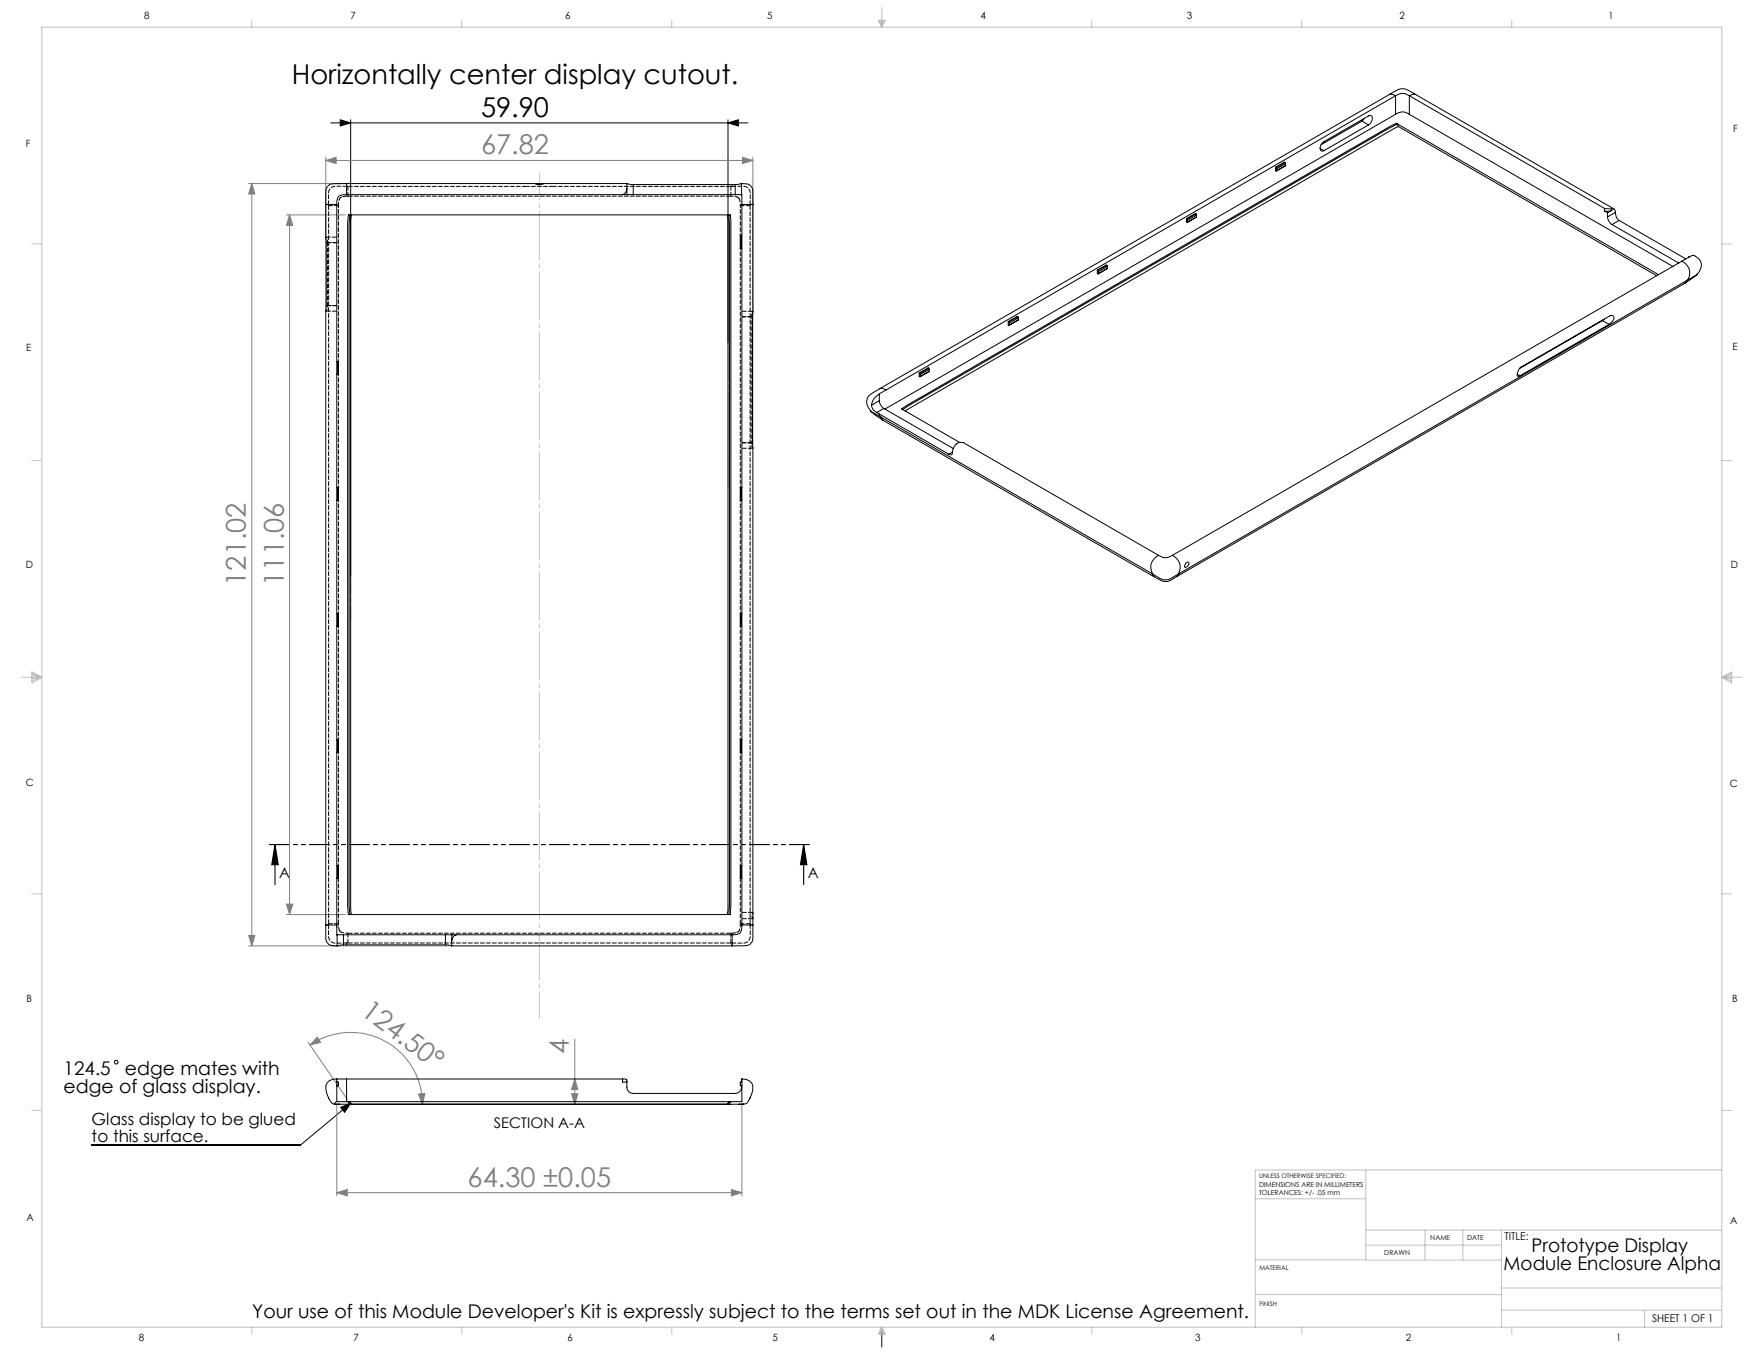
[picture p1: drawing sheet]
<svg xmlns="http://www.w3.org/2000/svg" width="559mm" height="432mm" viewBox="0 0 559 432" stroke-linecap="round" stroke-linejoin="round" font-family="sans-serif">
<g fill="none" stroke="#000" stroke-width=".32">
<path d="M105 39h132.5M108 38l3.3 1-3.3 1zM111.3 38v144.9M231.1 39l3.3-1v2zM231.1 38v70.8M108.2 351.6l3.1-1.3-1.9 2.9zM111.3 350.3l-15.9 13.3h-66.4M280 421.4v6.3"/>
<circle cx="36.9" cy="337.3" r=".58"/>
</g>
<path d="M87.3 268.2l1 6.3h-2zM87.3 268.2v12.7M255.2 268.2l1 6.3h-2.1zM255.2 268.2v12.7" fill="none" stroke="#000" stroke-width=".35"/>
<g fill="none" stroke="#808080" stroke-width=".32">
<path d="M79 58.3h30M79.9 58.3v242M79.9 58.3l1 3.3h-1.9zM103.4 50v47.6M103.4 50.9h135.6M103.4 50.9l3.3-.9v1.9zM235.8 50l3.2 .9-3.2 1zM239 50v91.2M90.9 68.2h18.7M91.9 68.2v222.2M91.9 68.2l1.1 3.3h-2.1zM79 297h1.9l-1 3.3z"/>
<path d="M90.9 290.4h18.7M90.9 287.1h2.1l-1.1 3.3zM79 300.3h63.4M97.9 331l12.4 18M98.4 331.8a22.8 22.8 0 0 1 35.7 18.8M100.8 329.3l1 1.7-3.4 .8zM182.5 330v20.6M106.9 350.8v28.9M132.9 347.3l2-.1-.8 3.4zM181.5 347.3h2l-1 3.3zM182.5 342.6l1 3.3h-2zM235.5 350.8v28.9"/>
<path d="M106.9 378.7h128.6M106.9 378.7l3.3-1v2zM232.2 377.7l3.3 1-3.3 1z"/>
</g>
<path d="M257.2 268.2h-171.9" fill="none" stroke="#000" stroke-width=".35" stroke-dasharray="6.3 1.3 1.3 1.3 1.3 1.3" stroke-dashoffset="-.2"/>
<path d="M111.4 196.9v-13" fill="none" stroke="#c0c0c0" stroke-width=".32" stroke-dasharray="15.2 1.3 1.3 1.3" stroke-dashoffset="10.6"/>
<path d="M231.2 155v-45.2" fill="none" stroke="#c0c0c0" stroke-width=".32" stroke-dasharray="15.2 1.3 1.3 1.3" stroke-dashoffset="4.1"/>
<path d="M171.3 55v268.2" fill="none" stroke="#c0c0c0" stroke-width=".32" stroke-dasharray="15.2 1.3 1.3 1.3" stroke-dashoffset="6.8"/>
<g fill="none" stroke="#c0c0c0" stroke-width=".32">
<path d="M13.3 8.6h533.4v412.8h-533.4zM79.9 6.5v2.1M146.6 6.5v2.1M213.3 6.5v2.1M278.9 6.5h2.2l-1.1 2.1zM279.1 6.5l.9 2.1M279.6 6.5l.4 2.1M280 2.4v6.2M280.3 6.5l-.3 2.1M280.6 6.5l-.6 2.1M346.6 6.5v2.1M413.3 6.5v2.1"/>
<path d="M480 6.5v2.1M10.1 77.4h3.2M546.7 77.4h3.1M10.1 146.2h3.2M546.7 146.2h3.1M6.9 215h6.4M10.1 213.4l3.2 1.6-3.2 1.9zM10.1 213.8l3.2 1.2M10.1 214.4l3.2 .6M13.3 215l-3.2 1.2M13.3 215l-3.2 .5M546.7 215h6.3"/>
<path d="M546.7 215l3.1 .5M546.7 215l3.1 1.2M549.8 213.8l-3.1 1.2 3.1-1.6v3.5l-3.1-1.9M549.8 214.4l-3.1 .6M10.1 283.8h3.2M546.7 283.8h3.1M10.1 352.6h3.2M546.7 352.6h3.1M433.6 371.5v28.6h43M546.7 371.5h-148.2v49.9M398.5 380.6h35.1M398.5 400h35.1"/>
<path d="M433.6 390.6h113.1M433.6 395.3h43.1M452.4 390.6v9.5M464.5 390.6v9.5M476.7 390.6v30.8M398.5 411.1h78.2M476.7 416h70M476.7 408.9h70M522.2 416v5.4M79.9 421.4v2.1M146.6 421.4v2.1M213.3 421.4v2.1"/>
<path d="M280 421.4l1.1 2.2h-2.2zM280 421.4l.6 2.2M280 421.4l-.9 2.2M280 421.4l-.4 2.2M280 421.4l.3 2.2M346.6 421.4v2.1M413.3 421.4v2.1M480 421.4v2.1"/>
</g>
<g fill="#000">
<path d="M108.2 351.6l3.1-1.3-1.9 2.9z"/>
<path d="M108 38l3.3 1-3.3 1zM231.1 39l3.3-1v2z"/>
<path d="M255.2 268.2l1 6.3h-2.1zM87.3 268.2l1 6.3h-2z"/>
</g>
<g fill="#808080">
<path d="M132.9 347.3l2-.1-.8 3.4zM100.8 329.3l1 1.7-3.4 .8z"/>
<path d="M103.4 50.9l3.3-.9v1.9zM235.8 50l3.2 .9-3.2 1z"/>
<path d="M106.9 378.7l3.3-1v2zM232.2 377.7l3.3 1-3.3 1z"/>
<path d="M181.5 347.3h2l-1 3.3zM182.5 342.6l1 3.3h-2z"/>
<path d="M79.9 58.3l1 3.3h-1.9zM79 297h1.9l-1 3.3zM91.9 68.2l1.1 3.3h-2.1zM90.9 287.1h2.1l-1.1 3.3z"/>
</g>
<g fill="none" stroke="#000" stroke-width=".32">
<path d="M432.4 38.5l-12.9 7.4M432.4 38.5l2.1 1.2M433.1 37.6l-.7 .9M434.5 39.7l.8-.8a1.62 1.62 0 0 0 0-2.2l-.8 .1-14.1 8.2a2.02 2.02 0 0 0-.8 2.9l.8-.1M434.5 39.7l-14.1 8.1M441.1 30l1.2-.7a4.5 4.5 0 0 1 6.1 .1l1.1 .6M441.1 30a1.99 1.99 0 0 1 2 .4M441.1 30l-161.8 93.4M443.1 36.3a3.4 3.4 0 0 1 4.4 0M443.1 30.4l1-.5a3.2 3.2 0 0 1 3.4 .5M443.1 36.3l-162.1 93.6M443.1 30.4l-161.8 93.4"/>
<path d="M443.1 30.4v5.9M443.3 39.2l-1.8 .8-155.3 89.8 18.5 10.7M443.3 39.2l83.3 48M443.3 39.2l.4 .2M443.7 39.4l-11.7 6.5-145.4 84.2M443.7 39.4l.3 .8M447.5 36.3l83.6 48.3M447.5 30.4v5.9M447.5 30.4l61.9 35.8M449.5 30a2.06 2.06 0 0 0-2 .4M449.5 30l62.9 36.3M110 58.3v3.5"/>
<path d="M170.2 58.3h2.1M199 58.3h-92.7a2.55 2.55 0 0 0-2.9 3.1v234.4a4.5 4.5 0 0 0 .9 4 3.7 3.7 0 0 0 2.9 .5h-.2v-3.5M199 58.3l2 .3M199 58.3v1.6M199 59.9a2.07 2.07 0 0 1-1.3 1.9M199 59.9v1.9M201 58.6h32.4M201 58.6v3.2M233.4 58.6l2-.3v3.5M233.4 58.6v3.2M235.3 58.3a3.1 3.1 0 0 1 3.4 1.2 5.7 5.7 0 0 1 .3 3.3v233a4.5 4.5 0 0 1-.8 4 4.4 4.4 0 0 1-3.6 .5h-91.2M405 53.1v1.1l.2 .1"/>
<path d="M405 53.1l.2 .1M405.2 53.2l.1 .4M405.3 54.2l-.1 .1M405.3 53.6v.6M408 51.6l-.2-.1-2.8 1.6M408 51.6l-2.8 1.6M408 51.6l.2 .4M408.2 52l-2.9 1.6M408.2 52.6l-2.9 1.6M408.2 52v.6M408.2 52.6l-3 1.7M419.1 47.1l1.3 .7"/>
<path d="M444 40.2l-5.7 3.1-150.9 87.2M444 40.2l82 47.3M103.5 64.9h3.4M106.9 64.9v228.8M110 61.8a2.57 2.57 0 0 0-2.8 1l-.3 2.1M110 61.8h89M110.6 68.2h121.3l.2 1.8v217.3l-.2 3.1h-121.3l-.2-2.8v-217zM111.1 68.2l-.3 3.3v215.8l.3 3.1M111.5 68.2l-.2 1.8v218.4l.2 2M199 61.8h2M201 61.8h32.4M230.9 68.2l.2 1.8v218.4l-.2 2"/>
<path d="M231.4 68.2l.2 3.1v215.8l-.2 3.3M233.4 61.8h2M235.2 74.8v4M235.4 61.8l.1 3.1M235.5 64.9h3.5M235.5 64.9v228.8M235.5 74.8h-.5v4h.5M376.7 69.4v1.1l.2 .2M376.7 69.4l.2 .2M376.9 69.6l.1 .3M377 70.6l-.1 .1M377 69.9v.7"/>
<path d="M379.7 67.9l-.2-.1-2.8 1.6M379.7 67.9l-2.8 1.7M379.7 67.9l.2 .4M379.9 68.9l-2.9 1.7M379.9 68.3l-2.9 1.6M379.9 68.3v.6M379.9 68.9l-3 1.8M509.4 66.2h2.3M509.4 66.2v.8M509.4 67l1 .6M510.4 68.9a3.2 3.2 0 0 0 1.4 2.4M510.4 67.6v1.3"/>
<path d="M511.7 66.2a1.05 1.05 0 0 1 1.2 1.2M511.7 66.8l-1.4 .3-.9-.1M511.7 66.2v.6M511.7 66.8l-1.3 .8M511.8 71.3l21.2 12.2M512.9 67.4v.3a2.97 2.97 0 0 0 1.2 2.3M512.9 67.4l-2.5 1.5M514.1 70l21.1 12.2M514.1 70l-2.3 1.3M348.4 85.8v1.1l.2 .1M348.4 85.8l.2 .1M348.6 85.9l.2 .4"/>
<path d="M348.8 86.3l-.2 .7M351.4 84.2l-.2-.1-2.8 1.7M351.4 84.2l-2.8 1.7M351.4 84.2l.2 .4M351.6 84.6l-2.8 1.7M351.6 85.3l-3 1.7M351.6 84.6v.7M351.6 85.3h-.2M534 82.9a4.1 4.1 0 0 1 1.9 6M534 82.9l-161.7 93.4M535 89.9l-161.3 93.1M535.6 89l-.6 .9"/>
<path d="M535.6 89l-161.2 93.1M535.9 88.9l2.9-1.8-3.8 2.8M535.9 88.9l-.3 .1M536.2 81.6l1-.5a3.1 3.1 0 0 1 2.8 1.9 3.1 3.1 0 0 1-.5 3.3l-.7 .8M536.2 81.6l-2.2 1.3M536.2 81.6v.1M106.9 114.8h.5v4h-.5M107.2 114.8v4M291.9 118.4v1.1l.2 .1M291.9 118.4l.2 .1M292.1 118.5l.1 .4M292.2 119.6h-.1"/>
<path d="M292.2 118.9v.7M294.9 116.9l-.2-.1-2.8 1.6M294.9 116.9l-2.8 1.6M294.9 116.9l.1 .4M295 117.9l-2.8 1.7M295 117.3l-2.8 1.6M295 117.3v.6M295 117.9l-2.9 1.7M320.1 102.1v1.1l.2 .1M320.1 102.1l.2 .1M320.3 102.2l.2 .4M320.5 103.2l-.2 .1"/>
<path d="M320.5 102.6v.6M323.2 100.6l-.2-.2-2.9 1.7M323.2 100.6l-2.9 1.6M323.2 100.6l.1 .3M323.3 100.9l-2.8 1.7M323.3 101.6l-2.8 1.6M323.3 100.9v.7M323.3 101.6l-3 1.7M481.7 118.8l.9 .5M508.8 101.8l2.1 1.2M508.8 101.8l-26.3 15.1M509.3 101.4l-.5 .4"/>
<path d="M510.9 103l1.1-1a.99 .99 0 0 0 .5-1.1 .99 .99 0 0 0-.9-.8l-28.7 16.5-.6 .6-.4 1a.9 .9 0 0 0 .1 1.3l.6-.2M510.9 103l-28.3 16.3M276.5 130.5l3.9 3M276.5 130.5l3 1.8M276.7 128.7a2.81 2.81 0 0 0 1.6 2.3M278.3 131l.7 .4M279 131.4l.5 .9M279 131.4l22.2 12.8M279.2 125.1l-.1 .1a4.5 4.5 0 0 0-2.4 3.5M279.2 127.2a3.2 3.2 0 0 0 1.4 2.5M279.2 127.2l-2.5 1.5M279.2 125.1v2.1"/>
<path d="M279.3 123.4l-2.7 1.7a3.1 3.1 0 0 0-.9 4.3l.8 1.2M279.3 123.4a2.15 2.15 0 0 1 2 .4M279.5 132.3l.3 .2M279.8 132.5l.6 1M279.8 132.5l85.9 49.6M280.4 133.5l86 49.6M280.6 129.7l-2.3 1.3M280.6 129.7l22.1 12.7M281.3 123.8l-2.1 1.3M106.9 154.8h.5v4h-.5M107.2 154.8v4M235.2 154.8v4"/>
<path d="M235.5 154.8h-.5v4h.5M302.4 143.5l-.4 .9-.8-.2M302.4 143.5a2.79 2.79 0 0 1 3.5-3l61.9 35.8M302.4 143.5l-1.2 .7M367.8 176.3a4.1 4.1 0 0 0-1.8 6M367.8 176.3a3.5 3.5 0 0 0 4.5 0M372.3 176.3a4.1 4.1 0 0 1 1.8 6M376.4 178.9l.8-.4a.9 .9 0 0 1 .2 .9 .9 .9 0 0 1-.7 .7l-.4 .1-.2-.2zM106.9 194.8h.5v4h-.5M107.2 194.8v4M235.2 194.8v4M235.5 194.8h-.5v4h.5"/>
<path d="M365.7 182.1l.7 1M365.7 182.1l.3 .2M366 182.3a6.8 6.8 0 0 0 4.1 1.8 6.9 6.9 0 0 0 4-1.8M373.7 183a5.4 5.4 0 0 1-3.7 1.6 6.6 6.6 0 0 1-3.6-1.5M374.4 182.1l-.7 .9M374.4 182.1l-.3 .2M106.9 234.8h.5v4h-.5M107.2 234.8v4M235.2 234.8v4M235.5 234.8h-.5v4h.5M106.9 274.8h.5v4h-.5M107.2 274.8v4"/>
<path d="M235.2 274.8v4M235.5 274.8h-.5v4h.5M103.5 293.7h3.4M106.9 293.7l.1 3.1M107 296.8h2M109 296.8h32.4M109 296.8v3.2M141.4 296.8h2M141.4 296.8v3.2M143.4 298.7v1.6M143.4 296.8h89M143.4 296.8v1.9"/>
<path d="M144.8 296.8a2.03 2.03 0 0 0-1.4 1.9M232.4 296.8v3.5M235.5 293.7a2.51 2.51 0 0 1-3.1 3.1M235.5 293.7h3.5M109 300l-1.6 .2M109 300h32.4M141.4 300l2 .3M104.3 348.6h.1M104.3 348.6a2.44 2.44 0 0 0 3.1 2h123.6M106.3 350.6h.2M106.6 350.6h1.2M106.9 342.6v7.2h3.9"/>
<path d="M106.9 342.6a2.93 2.93 0 0 0-3.4 3.8l.8 2.2M106.9 342.6h3.1M106.9 343.4h.3l.2 .4v.8l-.5 .2M106.9 349.6l-.9 .9M110 342.6v7.2M110 342.6h87.7M110.8 349.8h-.2h.5M110.8 349.8h.1M110.8 349.8l.5 .8M111 349.8h.1M111.1 349.8h120.3M111.1 349.8l.4 .8"/>
<path d="M197.7 342.6a1.08 1.08 0 0 1 1.3 .3v2.3a2.05 2.05 0 0 0 2 2h32.4a2.09 2.09 0 0 0 2-2.4M197.7 342.6v1h1.3M231.4 349.8h.1M231.4 349.8l-.5 .8M231.6 349.8h.1M231.7 349.8h.2M231.9 349.8h-.5M235.5 342.6v7.2h-3.9M235.5 342.6a2.95 2.95 0 0 1 3.4 3.8l-.7 2.2M235.5 343.4h-.3l-.2 .4v.8l.5 .2M235.5 342.6l-.1 .8M236 350.6h-1.4"/>
<path d="M236.1 350.6h.1M238.2 348.6l-.5 .8a1.6 1.6 0 0 1-1.7 1.2h-4.9l.5-.8M238.2 348.6h.1"/>
</g>
<g fill="none" stroke="#000" stroke-width=".32" stroke-dasharray="1.3 .6">
<path d="M110.1 59.2h.4M110.1 58.3h.1M232.5 59.2h-.4M232.5 59.2v-.6M103.4 75.5l.1-.2M103.5 64.9h.1M104.3 65.3v-.4M107.5 65.3h-3.2M107.5 65.2v.1M107.9 63l-.2 .3M108.2 62.7l-.3 .3M108.5 62.5l-.3 .2"/>
<path d="M110.1 62.3h-.6M110.5 62.3h-.4M110.5 62.3v-3.1M232.1 62.3v-3.1M234.3 62.7l-.3-.2M234.6 63l-.3-.3M234.8 63.3l-.2-.3M235.1 65.3v-.1M235.1 65.3h3.1M238.2 65.3v-.4M238.2 65.3v228M239 64.9h.1"/>
<path d="M103.5 98.8l-.1-.2M239.1 99l-.1-.2M239 142.3l.1-.1M103.5 293.7h.1M104.3 293.3v.4M104.3 293.3v-228M107.5 293.3v.1M107.5 293.3h-3.2M107.7 295.2l.2 .4M107.9 295.6l.3 .3M108.2 295.9l.3 .1M110.1 299.4h.4"/>
<path d="M110.1 299.4v.6M110.5 296.3v3.1M232.1 296.3h.3M232.1 296.3v3.1M232.4 296.3h.6M232.5 299.4h-.4M234 296l.3-.1M234.3 295.9l.3-.3M234.6 295.6l.2-.3M235.1 293.4v-.1M235.1 293.3h3.1M238.2 293.3v.4"/>
<path d="M239 293.7h.1M239 291.7l.1-.3M232.5 300.2v.1"/>
</g>
<path d="M110.5 59.2h56.8M175.3 59.2h56.8M103.6 77h3.4M107 75.3h-3.5M103.5 98.8h3.5M103.6 97h3.4M239 98.8h-3.4M238.9 100.6h-3.3M235.6 142.3h3.4M238.9 140.6h-3.3M235.6 291.7h3.4M239 289.7h-3.4" fill="none" stroke="#000" stroke-width=".32" stroke-dasharray="1.3 .6" stroke-dashoffset="-.1"/>
<path d="M167.3 59.2h8M107 293.7v.7M239.1 290l-.1-.3-.2 1 .2 1" fill="none" stroke="#000" stroke-width=".32" stroke-dasharray="1.3 .6" stroke-dashoffset=".4"/>
<path d="M170.6 58.6h1.3M171.9 58.6h-1.3M234 62.5l-1.9-.2M235.1 65.3v9.5M238.5 100.6v40M108.5 296l2 .3" fill="none" stroke="#000" stroke-width=".32" stroke-dasharray="1.3 .6" stroke-dashoffset=".6"/>
<path d="M110.5 62.3h121.6M232.1 299.4h-121.6M232.1 296.3h-121.6" fill="none" stroke="#000" stroke-width=".32" stroke-dasharray="1.3 .6" stroke-dashoffset="-.2"/>
<path d="M104 77v20" fill="none" stroke="#000" stroke-width=".32" stroke-dasharray="1.3 .6" stroke-dashoffset=".2"/>
<path d="M103.5 75.3l.5 1.7M107.7 63.3l-.2 1.9M235.1 65.2l-.3-1.9M104 97l-.4 1.7M239 98.8l-.5 1.8M238.5 140.6l.4 1.7M107.5 293.4l.2 1.8M234.8 295.3l.3-1.9" fill="none" stroke="#000" stroke-width=".32" stroke-dasharray="1.3 .6" stroke-dashoffset=".9"/>
<path d="M104 77h3M104.3 64.9v-2.4a2.64 2.64 0 0 1 .6-2.7 2.64 2.64 0 0 1 2.8-.7l2.4 .1M238.2 64.9v-2.4a2.64 2.64 0 0 0-.6-2.7 2.64 2.64 0 0 0-2.8-.7l-2.3 .1M104 97h3M238.5 100.6h-2.9M238.5 140.6h-2.9M235.1 278.8v14.5M104.3 293.7v2.4a2.64 2.64 0 0 0 .6 2.7 2.64 2.64 0 0 0 2.8 .6h2.4M107.5 293.3v-14.5M238.2 293.7v2.4a2.64 2.64 0 0 1-.6 2.7 2.64 2.64 0 0 1-2.8 .6h-2.3" fill="none" stroke="#000" stroke-width=".32" stroke-dasharray="1.3 .6" stroke-dashoffset=".1"/>
<path d="M170.6 58.6l-.6-.2 .2-.1M172.3 58.3h.2l-.6 .3M109.5 62.3l-1 .2M233 296.3l1-.3" fill="none" stroke="#000" stroke-width=".32" stroke-dasharray="1.3 .6" stroke-dashoffset=".5"/>
<path d="M110.1 59.2v-.7M104.3 64.9h-.6M238.2 64.9h.6M104.3 293.7h-.6M232.5 299.4v.6M238.2 293.7h.6" fill="none" stroke="#000" stroke-width=".32" stroke-dasharray="1.3 .6" stroke-dashoffset=".3"/>
<path d="M235.1 78.8v76M107.5 114.8v-49.5M107.5 154.8v-36M235.1 158.8v36M107.5 194.8v-36M235.1 198.8v36M107.5 234.8v-36M235.1 238.8v36M107.5 274.8v-36" fill="none" stroke="#000" stroke-width=".32" stroke-dasharray="1.3 .6" stroke-dashoffset=".7"/>
<g font-size="8.7">
<text x="92.6" y="26.8">Horizontally center display cutout.</text>
<text x="152.7" y="37.1">59.90</text>
</g>
<g font-size="8.7" fill="#808080">
<text x="152.7" y="49">67.82</text>
<text x="78.1" y="185.9" transform="rotate(-90 78.1 185.9)">121.02</text>
<text x="90.1" y="185.9" transform="rotate(-90 90.1 185.9)">111.06</text>
<text x="114.3" y="321.9" transform="rotate(37 114.3 321.9)">124.50°</text>
<text x="180.6" y="334.8" transform="rotate(-90 180.6 334.8)">4</text>
<text x="148.5" y="376.8">64.30 ±0.05</text>
</g>
<g font-size="6">
<text x="20.2" y="341.2">124.5</text>
<text x="39.7" y="341.2">edge mates with</text>
<text x="20.2" y="347">edge of glass display.</text>
<text x="486.3" y="397.5">Prototype Display</text>
<text x="477.4" y="403.2">Module Enclosure Alpha</text>
<text x="80.1" y="418.5">Your use of this Module Developer's Kit is expressly subject to the terms set out in the MDK License Agreement.</text>
</g>
<g font-size="5.3">
<text x="29.1" y="357.3">Glass display to be glued</text>
<text x="29.1" y="362.5">to this surface.</text>
</g>
<g font-size="4.7">
<text x="88.7" y="278.9">A</text>
<text x="256.5" y="278.9">A</text>
<text x="156.8" y="358">SECTION A-A</text>
</g>
<g font-size="3.4">
<text x="477.6" y="393.6">TITLE:</text>
<text x="524.5" y="419.8">SHEET 1 OF 1</text>
</g>
<g font-size="3.2">
<text x="45.7" y="6.1">8</text>
<text x="111.3" y="6.1">7</text>
<text x="179.5" y="6.1">6</text>
<text x="243.5" y="6.1">5</text>
<text x="311.3" y="6">4</text>
<text x="376.8" y="6.1">3</text>
<text x="444.3" y="6.1">2</text>
<text x="510.7" y="6">1</text>
<text x="550.3" y="41.8">F</text>
<text x="8.2" y="46.6">F</text>
<text x="8.4" y="111.5">E</text>
<text x="550.1" y="111.2">E</text>
<text x="8.2" y="180.2">D</text>
<text x="549.6" y="180.4">D</text>
<text x="8.2" y="249.7">C</text>
<text x="549.2" y="249.9">C</text>
<text x="8.4" y="318">B</text>
<text x="550" y="318.2">B</text>
<text x="8.4" y="387.6">A</text>
<text x="549.4" y="388.7">A</text>
<text x="44.1" y="425.8">8</text>
<text x="112.2" y="425.8">7</text>
<text x="180.2" y="425.8">6</text>
<text x="245.3" y="425.7">5</text>
<text x="314.1" y="425.7">4</text>
<text x="379.5" y="425.8">3</text>
<text x="446.4" y="425.8">2</text>
<text x="513.1" y="425.8">1</text>
</g>
<g font-size="2.2">
<text x="399.7" y="376.8">DIMENSIONS ARE IN MILLIMETERS</text>
<text x="399.7" y="379.4">TOLERANCES: +/- .05 mm</text>
<text x="454.1" y="393.6">NAME</text>
<text x="465.8" y="393.6">DATE</text>
<text x="439.5" y="398.6">DRAWN</text>
</g>
<g font-size="2">
<text x="399.7" y="374.2">UNLESS OTHERWISE SPECIFIED:</text>
<text x="399.9" y="403.2">MATERIAL</text>
<text x="399.8" y="414.7">FINISH</text>
</g>
</svg>
